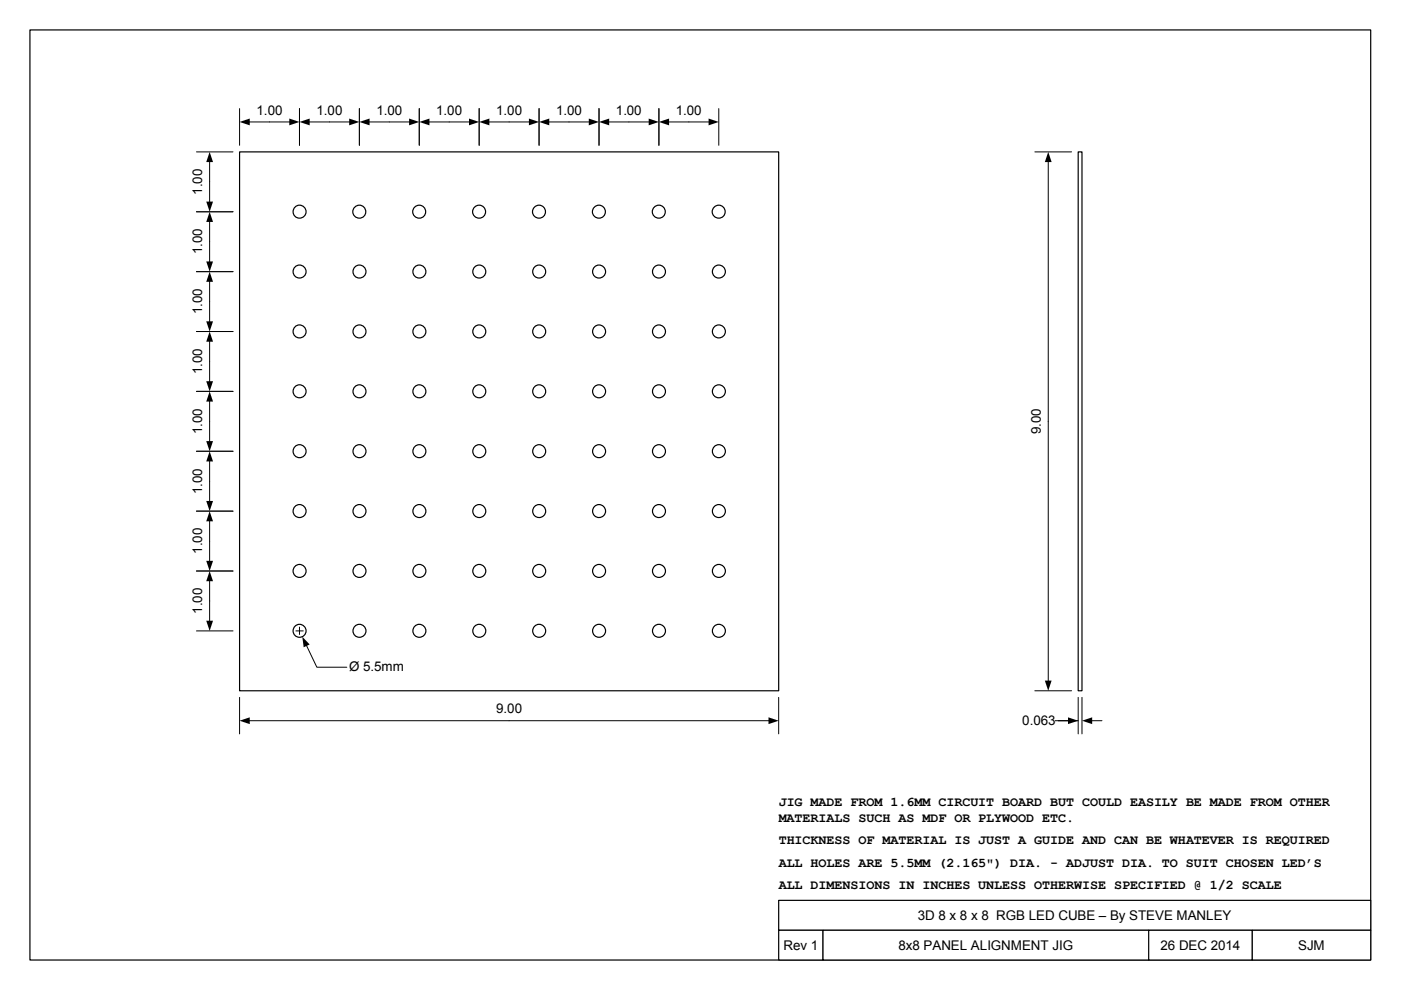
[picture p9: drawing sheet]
<svg xmlns="http://www.w3.org/2000/svg" width="297mm" height="210mm" viewBox="0 0 297 210" stroke-linecap="round" stroke-linejoin="round" font-family="sans-serif">
<path d="M6.3 6.3h284.3v197.3h-284.3zM50.8 32.2h114.3v114.3h-114.3z" fill="none" stroke="#000" stroke-width=".25"/>
<path d="M165.1 191h125.5v6.3h-125.5z" fill-rule="evenodd" fill="#fff"/>
<path d="M165.1 191h125.5v6.3h-125.5z" fill="none" stroke="#000" stroke-width=".25"/>
<path d="M165.1 197.3h9.4v6.3h-9.4z" fill-rule="evenodd" fill="#fff"/>
<path d="M165.1 197.3h9.4v6.3h-9.4z" fill="none" stroke="#000" stroke-width=".25"/>
<path d="M174.5 197.3h69v6.3h-69z" fill-rule="evenodd" fill="#fff"/>
<path d="M174.5 197.3h69v6.3h-69z" fill="none" stroke="#000" stroke-width=".25"/>
<path d="M243.5 197.3h22v6.3h-22z" fill-rule="evenodd" fill="#fff"/>
<path d="M243.5 197.3h22v6.3h-22z" fill="none" stroke="#000" stroke-width=".25"/>
<path d="M265.5 197.3h25.1v6.3h-25.1z" fill-rule="evenodd" fill="#fff"/>
<path d="M265.5 197.3h25.1v6.3h-25.1z" fill="none" stroke="#000" stroke-width=".25"/>
<circle cx="76.2" cy="44.9" r="1.37" fill="#fff"/>
<circle cx="76.2" cy="44.9" r="1.37" fill="none" stroke="#000" stroke-width=".25"/>
<circle cx="88.9" cy="44.9" r="1.37" fill="#fff"/>
<circle cx="88.9" cy="44.9" r="1.37" fill="none" stroke="#000" stroke-width=".25"/>
<circle cx="101.6" cy="44.9" r="1.37" fill="#fff"/>
<circle cx="101.6" cy="44.9" r="1.37" fill="none" stroke="#000" stroke-width=".25"/>
<circle cx="114.3" cy="44.9" r="1.37" fill="#fff"/>
<circle cx="114.3" cy="44.9" r="1.37" fill="none" stroke="#000" stroke-width=".25"/>
<circle cx="127" cy="44.9" r="1.37" fill="#fff"/>
<circle cx="127" cy="44.9" r="1.37" fill="none" stroke="#000" stroke-width=".25"/>
<circle cx="139.7" cy="44.9" r="1.37" fill="#fff"/>
<circle cx="139.7" cy="44.9" r="1.37" fill="none" stroke="#000" stroke-width=".25"/>
<circle cx="152.4" cy="44.9" r="1.37" fill="#fff"/>
<circle cx="152.4" cy="44.9" r="1.37" fill="none" stroke="#000" stroke-width=".25"/>
<circle cx="63.5" cy="133.8" r="1.38" fill="#fff"/>
<circle cx="63.5" cy="133.8" r="1.38" fill="none" stroke="#000" stroke-width=".25"/>
<circle cx="76.2" cy="133.8" r="1.38" fill="#fff"/>
<circle cx="76.2" cy="133.8" r="1.38" fill="none" stroke="#000" stroke-width=".25"/>
<circle cx="88.9" cy="133.8" r="1.38" fill="#fff"/>
<circle cx="88.9" cy="133.8" r="1.38" fill="none" stroke="#000" stroke-width=".25"/>
<circle cx="101.6" cy="133.8" r="1.38" fill="#fff"/>
<circle cx="101.6" cy="133.8" r="1.38" fill="none" stroke="#000" stroke-width=".25"/>
<circle cx="114.3" cy="133.8" r="1.38" fill="#fff"/>
<circle cx="114.3" cy="133.8" r="1.38" fill="none" stroke="#000" stroke-width=".25"/>
<circle cx="127" cy="133.8" r="1.38" fill="#fff"/>
<circle cx="127" cy="133.8" r="1.38" fill="none" stroke="#000" stroke-width=".25"/>
<circle cx="139.7" cy="133.8" r="1.38" fill="#fff"/>
<circle cx="139.7" cy="133.8" r="1.38" fill="none" stroke="#000" stroke-width=".25"/>
<circle cx="152.4" cy="133.8" r="1.38" fill="#fff"/>
<circle cx="152.4" cy="133.8" r="1.38" fill="none" stroke="#000" stroke-width=".25"/>
<circle cx="63.5" cy="108.4" r="1.38" fill="#fff"/>
<circle cx="63.5" cy="108.4" r="1.38" fill="none" stroke="#000" stroke-width=".25"/>
<circle cx="76.2" cy="108.4" r="1.38" fill="#fff"/>
<circle cx="76.2" cy="108.4" r="1.38" fill="none" stroke="#000" stroke-width=".25"/>
<circle cx="88.9" cy="108.4" r="1.38" fill="#fff"/>
<circle cx="88.9" cy="108.4" r="1.38" fill="none" stroke="#000" stroke-width=".25"/>
<circle cx="101.6" cy="108.4" r="1.38" fill="#fff"/>
<circle cx="101.6" cy="108.4" r="1.38" fill="none" stroke="#000" stroke-width=".25"/>
<circle cx="114.3" cy="108.4" r="1.38" fill="#fff"/>
<circle cx="114.3" cy="108.4" r="1.38" fill="none" stroke="#000" stroke-width=".25"/>
<circle cx="127" cy="108.4" r="1.38" fill="#fff"/>
<circle cx="127" cy="108.4" r="1.38" fill="none" stroke="#000" stroke-width=".25"/>
<circle cx="139.7" cy="108.4" r="1.38" fill="#fff"/>
<circle cx="139.7" cy="108.4" r="1.38" fill="none" stroke="#000" stroke-width=".25"/>
<circle cx="152.4" cy="108.4" r="1.38" fill="#fff"/>
<circle cx="152.4" cy="108.4" r="1.38" fill="none" stroke="#000" stroke-width=".25"/>
<circle cx="63.5" cy="121.1" r="1.38" fill="#fff"/>
<circle cx="63.5" cy="121.1" r="1.38" fill="none" stroke="#000" stroke-width=".25"/>
<circle cx="76.2" cy="121.1" r="1.38" fill="#fff"/>
<circle cx="76.2" cy="121.1" r="1.38" fill="none" stroke="#000" stroke-width=".25"/>
<circle cx="88.9" cy="121.1" r="1.38" fill="#fff"/>
<circle cx="88.9" cy="121.1" r="1.38" fill="none" stroke="#000" stroke-width=".25"/>
<circle cx="101.6" cy="121.1" r="1.38" fill="#fff"/>
<circle cx="101.6" cy="121.1" r="1.38" fill="none" stroke="#000" stroke-width=".25"/>
<circle cx="114.3" cy="121.1" r="1.38" fill="#fff"/>
<circle cx="114.3" cy="121.1" r="1.38" fill="none" stroke="#000" stroke-width=".25"/>
<circle cx="127" cy="121.1" r="1.38" fill="#fff"/>
<circle cx="127" cy="121.1" r="1.38" fill="none" stroke="#000" stroke-width=".25"/>
<circle cx="139.7" cy="121.1" r="1.38" fill="#fff"/>
<circle cx="139.7" cy="121.1" r="1.38" fill="none" stroke="#000" stroke-width=".25"/>
<circle cx="152.4" cy="121.1" r="1.38" fill="#fff"/>
<circle cx="152.4" cy="121.1" r="1.38" fill="none" stroke="#000" stroke-width=".25"/>
<circle cx="63.5" cy="95.7" r="1.38" fill="#fff"/>
<circle cx="63.5" cy="95.7" r="1.38" fill="none" stroke="#000" stroke-width=".25"/>
<circle cx="76.2" cy="95.7" r="1.38" fill="#fff"/>
<circle cx="76.2" cy="95.7" r="1.38" fill="none" stroke="#000" stroke-width=".25"/>
<circle cx="88.9" cy="95.7" r="1.38" fill="#fff"/>
<circle cx="88.9" cy="95.7" r="1.38" fill="none" stroke="#000" stroke-width=".25"/>
<circle cx="101.6" cy="95.7" r="1.38" fill="#fff"/>
<circle cx="101.6" cy="95.7" r="1.38" fill="none" stroke="#000" stroke-width=".25"/>
<circle cx="114.3" cy="95.7" r="1.38" fill="#fff"/>
<circle cx="114.3" cy="95.7" r="1.38" fill="none" stroke="#000" stroke-width=".25"/>
<circle cx="127" cy="95.7" r="1.38" fill="#fff"/>
<circle cx="127" cy="95.7" r="1.38" fill="none" stroke="#000" stroke-width=".25"/>
<circle cx="139.7" cy="95.7" r="1.38" fill="#fff"/>
<circle cx="139.7" cy="95.7" r="1.38" fill="none" stroke="#000" stroke-width=".25"/>
<circle cx="152.4" cy="95.7" r="1.38" fill="#fff"/>
<circle cx="152.4" cy="95.7" r="1.38" fill="none" stroke="#000" stroke-width=".25"/>
<circle cx="63.5" cy="83" r="1.38" fill="#fff"/>
<circle cx="63.5" cy="83" r="1.38" fill="none" stroke="#000" stroke-width=".25"/>
<circle cx="76.2" cy="83" r="1.38" fill="#fff"/>
<circle cx="76.2" cy="83" r="1.38" fill="none" stroke="#000" stroke-width=".25"/>
<circle cx="88.9" cy="83" r="1.38" fill="#fff"/>
<circle cx="88.9" cy="83" r="1.38" fill="none" stroke="#000" stroke-width=".25"/>
<circle cx="101.6" cy="83" r="1.38" fill="#fff"/>
<circle cx="101.6" cy="83" r="1.38" fill="none" stroke="#000" stroke-width=".25"/>
<circle cx="114.3" cy="83" r="1.38" fill="#fff"/>
<circle cx="114.3" cy="83" r="1.38" fill="none" stroke="#000" stroke-width=".25"/>
<circle cx="127" cy="83" r="1.38" fill="#fff"/>
<circle cx="127" cy="83" r="1.38" fill="none" stroke="#000" stroke-width=".25"/>
<circle cx="139.7" cy="83" r="1.38" fill="#fff"/>
<circle cx="139.7" cy="83" r="1.38" fill="none" stroke="#000" stroke-width=".25"/>
<circle cx="152.4" cy="83" r="1.38" fill="#fff"/>
<circle cx="152.4" cy="83" r="1.38" fill="none" stroke="#000" stroke-width=".25"/>
<circle cx="63.5" cy="70.3" r="1.38" fill="#fff"/>
<circle cx="63.5" cy="70.3" r="1.38" fill="none" stroke="#000" stroke-width=".25"/>
<circle cx="76.2" cy="70.3" r="1.38" fill="#fff"/>
<circle cx="76.2" cy="70.3" r="1.38" fill="none" stroke="#000" stroke-width=".25"/>
<circle cx="88.9" cy="70.3" r="1.38" fill="#fff"/>
<circle cx="88.9" cy="70.3" r="1.38" fill="none" stroke="#000" stroke-width=".25"/>
<circle cx="101.6" cy="70.3" r="1.38" fill="#fff"/>
<circle cx="101.6" cy="70.3" r="1.38" fill="none" stroke="#000" stroke-width=".25"/>
<circle cx="114.3" cy="70.3" r="1.38" fill="#fff"/>
<circle cx="114.3" cy="70.3" r="1.38" fill="none" stroke="#000" stroke-width=".25"/>
<circle cx="127" cy="70.3" r="1.38" fill="#fff"/>
<circle cx="127" cy="70.3" r="1.38" fill="none" stroke="#000" stroke-width=".25"/>
<circle cx="139.7" cy="70.3" r="1.38" fill="#fff"/>
<circle cx="139.7" cy="70.3" r="1.38" fill="none" stroke="#000" stroke-width=".25"/>
<circle cx="152.4" cy="70.3" r="1.38" fill="#fff"/>
<circle cx="152.4" cy="70.3" r="1.38" fill="none" stroke="#000" stroke-width=".25"/>
<circle cx="63.5" cy="57.6" r="1.38" fill="#fff"/>
<circle cx="63.5" cy="57.6" r="1.38" fill="none" stroke="#000" stroke-width=".25"/>
<circle cx="76.2" cy="57.6" r="1.38" fill="#fff"/>
<circle cx="76.2" cy="57.6" r="1.38" fill="none" stroke="#000" stroke-width=".25"/>
<circle cx="88.9" cy="57.6" r="1.38" fill="#fff"/>
<circle cx="88.9" cy="57.6" r="1.38" fill="none" stroke="#000" stroke-width=".25"/>
<circle cx="101.6" cy="57.6" r="1.38" fill="#fff"/>
<circle cx="101.6" cy="57.6" r="1.38" fill="none" stroke="#000" stroke-width=".25"/>
<circle cx="114.3" cy="57.6" r="1.38" fill="#fff"/>
<circle cx="114.3" cy="57.6" r="1.38" fill="none" stroke="#000" stroke-width=".25"/>
<circle cx="127" cy="57.6" r="1.38" fill="#fff"/>
<circle cx="127" cy="57.6" r="1.38" fill="none" stroke="#000" stroke-width=".25"/>
<circle cx="139.7" cy="57.6" r="1.38" fill="#fff"/>
<circle cx="139.7" cy="57.6" r="1.38" fill="none" stroke="#000" stroke-width=".25"/>
<circle cx="152.4" cy="57.6" r="1.38" fill="#fff"/>
<circle cx="152.4" cy="57.6" r="1.38" fill="none" stroke="#000" stroke-width=".25"/>
<circle cx="63.5" cy="44.9" r="1.38" fill="#fff"/>
<circle cx="63.5" cy="44.9" r="1.38" fill="none" stroke="#000" stroke-width=".25"/>
<path d="M62.7 133.8h1.6zM63.5 133v1.6z" fill-rule="evenodd" fill="#fff"/>
<path d="M62.7 133.8h1.6zM63.5 133v1.6zM64.9 136.8l2.3 4.7h6.3" fill="none" stroke="#000" stroke-width=".21"/>
<path d="M64.1 135l1.6 1.7-1.3 .6z" fill="#000"/>
<path d="M73.9 139.8h11.6v3.4h-11.6z" fill-rule="evenodd" fill="#fff"/>
<path d="M228.6 32.2h.8v114.3h-.8z" fill="none" stroke="#000" stroke-width=".25"/>
<path d="M50.8 147.9v7.8zM165.1 147.9v7.8z" fill-rule="evenodd" fill="#fff"/>
<path d="M50.8 147.9v7.8zM52.8 152.9h110.3M165.1 147.9v7.8z" fill="none" stroke="#000" stroke-width=".21"/>
<path d="M50.8 152.9l2.2-.8v1.5zM162.9 152.1l2.2 .8-2.2 .7z" fill="#000"/>
<g fill="#fff">
<path d="M105.1 148.8h5.5v3.3h-5.5z" fill-rule="evenodd"/>
<path d="M219.4 146.5h7.8zM219.4 32.2h7.8z" fill-rule="evenodd"/>
</g>
<path d="M219.4 32.2h7.8zM222.2 34.2v110.3M219.4 146.5h7.8z" fill="none" stroke="#000" stroke-width=".21"/>
<path d="M222.2 32.2l.8 2.2h-1.5zM221.5 144.4h1.5l-.8 2.1z" fill="#000"/>
<g fill="#fff">
<path d="M218.1 86.7h3.4v5.5h-3.4z" fill-rule="evenodd"/>
<path d="M50.8 23v7.8zM63.5 23v7.8z" fill-rule="evenodd"/>
</g>
<path d="M50.8 23v7.8zM52.8 25.9h8.7M63.5 23v7.8z" fill="none" stroke="#000" stroke-width=".21"/>
<path d="M50.8 25.9l2.2-.8v1.5zM61.3 25.1l2.2 .8-2.2 .7z" fill="#000"/>
<g fill="#fff">
<path d="M54.3 21.8h5.5v3.3h-5.5z" fill-rule="evenodd"/>
<path d="M63.5 23v7.8zM76.2 23v7.8z" fill-rule="evenodd"/>
</g>
<path d="M63.5 23v7.8zM65.5 25.9h8.7M76.2 23v7.8z" fill="none" stroke="#000" stroke-width=".21"/>
<path d="M63.5 25.9l2.2-.8v1.5zM74 25.1l2.2 .8-2.2 .7z" fill="#000"/>
<g fill="#fff">
<path d="M67 21.8h5.5v3.3h-5.5z" fill-rule="evenodd"/>
<path d="M76.2 23v7.8zM88.9 23v7.8z" fill-rule="evenodd"/>
</g>
<path d="M76.2 23v7.8zM78.2 25.9h8.7M88.9 23v7.8z" fill="none" stroke="#000" stroke-width=".21"/>
<path d="M76.2 25.9l2.2-.8v1.5zM86.7 25.1l2.2 .8-2.2 .7z" fill="#000"/>
<g fill="#fff">
<path d="M79.7 21.8h5.5v3.3h-5.5z" fill-rule="evenodd"/>
<path d="M88.9 23v7.8zM101.6 23v7.8z" fill-rule="evenodd"/>
</g>
<path d="M88.9 23v7.8zM90.9 25.9h8.7M101.6 23v7.8z" fill="none" stroke="#000" stroke-width=".21"/>
<path d="M88.9 25.9l2.2-.8v1.5zM99.4 25.1l2.2 .8-2.2 .7z" fill="#000"/>
<g fill="#fff">
<path d="M92.4 21.8h5.5v3.3h-5.5z" fill-rule="evenodd"/>
<path d="M101.6 23v7.8zM114.3 23v7.8z" fill-rule="evenodd"/>
</g>
<path d="M101.6 23v7.8zM103.6 25.9h8.7M114.3 23v7.8z" fill="none" stroke="#000" stroke-width=".21"/>
<path d="M101.6 25.9l2.2-.8v1.5zM112.1 25.1l2.2 .8-2.2 .7z" fill="#000"/>
<g fill="#fff">
<path d="M105.1 21.8h5.5v3.3h-5.5z" fill-rule="evenodd"/>
<path d="M114.3 23v7.8zM127 23v7.8z" fill-rule="evenodd"/>
</g>
<path d="M114.3 23v7.8zM116.3 25.9h8.7M127 23v7.8z" fill="none" stroke="#000" stroke-width=".21"/>
<path d="M114.3 25.9l2.2-.8v1.5zM124.8 25.1l2.2 .8-2.2 .7z" fill="#000"/>
<g fill="#fff">
<path d="M117.8 21.8h5.5v3.3h-5.5z" fill-rule="evenodd"/>
<path d="M127 23v7.8zM139.7 23v7.8z" fill-rule="evenodd"/>
</g>
<path d="M127 23v7.8zM129 25.9h8.7M139.7 23v7.8z" fill="none" stroke="#000" stroke-width=".21"/>
<path d="M127 25.9l2.2-.8v1.5zM137.5 25.1l2.2 .8-2.2 .7z" fill="#000"/>
<g fill="#fff">
<path d="M130.5 21.8h5.5v3.3h-5.5z" fill-rule="evenodd"/>
<path d="M139.7 23v7.8zM152.4 23v7.8z" fill-rule="evenodd"/>
</g>
<path d="M139.7 23v7.8zM141.7 25.9h8.7M152.4 23v7.8z" fill="none" stroke="#000" stroke-width=".21"/>
<path d="M139.7 25.9l2.2-.8v1.5zM150.2 25.1l2.2 .8-2.2 .7z" fill="#000"/>
<g fill="#fff">
<path d="M143.2 21.8h5.5v3.3h-5.5z" fill-rule="evenodd"/>
<path d="M41.7 44.9h7.7zM41.7 32.2h7.7z" fill-rule="evenodd"/>
</g>
<path d="M41.7 32.2h7.7zM44.4 34.2v8.7M41.7 44.9h7.7z" fill="none" stroke="#000" stroke-width=".21"/>
<path d="M44.4 32.2l.8 2.2h-1.5zM43.7 42.8h1.5l-.8 2.1z" fill="#000"/>
<g fill="#fff">
<path d="M40.4 35.9h3.4v5.5h-3.4z" fill-rule="evenodd"/>
<path d="M41.7 57.6h7.7zM41.7 44.9h7.7z" fill-rule="evenodd"/>
</g>
<path d="M41.7 57.6h7.7zM41.7 44.9h7.7zM44.4 46.9v8.7" fill="none" stroke="#000" stroke-width=".21"/>
<path d="M44.4 44.9l.8 2.2h-1.5zM43.7 55.5h1.5l-.8 2.1z" fill="#000"/>
<g fill="#fff">
<path d="M40.4 48.6h3.4v5.5h-3.4z" fill-rule="evenodd"/>
<path d="M41.7 70.3h7.7zM41.7 57.6h7.7z" fill-rule="evenodd"/>
</g>
<path d="M41.7 57.6h7.7zM44.4 59.6v8.7M41.7 70.3h7.7z" fill="none" stroke="#000" stroke-width=".21"/>
<path d="M44.4 57.6l.8 2.2h-1.5zM43.7 68.2h1.5l-.8 2.1z" fill="#000"/>
<g fill="#fff">
<path d="M40.4 61.3h3.4v5.5h-3.4z" fill-rule="evenodd"/>
<path d="M41.7 83h7.7zM41.7 70.3h7.7z" fill-rule="evenodd"/>
</g>
<path d="M41.7 70.3h7.7zM44.4 72.3v8.7M41.7 83h7.7z" fill="none" stroke="#000" stroke-width=".21"/>
<path d="M44.4 70.3l.8 2.2h-1.5zM43.7 80.9h1.5l-.8 2.1z" fill="#000"/>
<g fill="#fff">
<path d="M40.4 74h3.4v5.5h-3.4z" fill-rule="evenodd"/>
<path d="M41.7 95.7h7.7zM41.7 83h7.7z" fill-rule="evenodd"/>
</g>
<path d="M41.7 95.7h7.7zM41.7 83h7.7zM44.4 85v8.7" fill="none" stroke="#000" stroke-width=".21"/>
<path d="M44.4 83l.8 2.2h-1.5zM43.7 93.6h1.5l-.8 2.1z" fill="#000"/>
<g fill="#fff">
<path d="M40.4 86.7h3.4v5.5h-3.4z" fill-rule="evenodd"/>
<path d="M41.7 108.4h7.7zM41.7 95.7h7.7z" fill-rule="evenodd"/>
</g>
<path d="M41.7 95.7h7.7zM44.4 97.7v8.7M41.7 108.4h7.7z" fill="none" stroke="#000" stroke-width=".21"/>
<path d="M44.4 95.7l.8 2.2h-1.5zM43.7 106.3h1.5l-.8 2.1z" fill="#000"/>
<g fill="#fff">
<path d="M40.4 99.4h3.4v5.5h-3.4z" fill-rule="evenodd"/>
<path d="M41.7 121.1h7.7zM41.7 108.4h7.7z" fill-rule="evenodd"/>
</g>
<path d="M41.7 108.4h7.7zM44.4 110.4v8.7M41.7 121.1h7.7z" fill="none" stroke="#000" stroke-width=".21"/>
<path d="M44.4 108.4l.8 2.2h-1.5zM43.7 119h1.5l-.8 2.1z" fill="#000"/>
<g fill="#fff">
<path d="M40.4 112.1h3.4v5.5h-3.4z" fill-rule="evenodd"/>
<path d="M41.7 133.8h7.7zM41.7 121.1h7.7z" fill-rule="evenodd"/>
</g>
<path d="M41.7 133.8h7.7zM41.7 121.1h7.7zM44.4 123.1v8.7" fill="none" stroke="#000" stroke-width=".21"/>
<path d="M44.4 121.1l.8 2.2h-1.5zM43.7 131.7h1.5l-.8 2.1z" fill="#000"/>
<g fill="#fff">
<path d="M40.4 124.8h3.4v5.5h-3.4z" fill-rule="evenodd"/>
<path d="M228.6 147.9v7.8zM229.4 147.9v7.8zM220.3 152.9h8.3z" fill-rule="evenodd"/>
</g>
<path d="M220.3 152.9h8.3zM224.4 152.9h2.2M228.6 147.9v7.8zM229.4 147.9v7.8zM231.3 152.9h2.3" fill="none" stroke="#000" stroke-width=".21"/>
<path d="M226.4 152.1l2.2 .8-2.2 .7zM229.4 152.9l2.2-.8v1.5z" fill="#000"/>
<path d="M216.7 151.2h7v3.4h-7z" fill-rule="evenodd" fill="#fff"/>
<g font-size="2.8">
<text x="54.4" y="24.3">1.00</text>
<text x="67.1" y="24.3">1.00</text>
<text x="79.8" y="24.3">1.00</text>
<text x="92.5" y="24.3">1.00</text>
<text x="105.2" y="24.3">1.00</text>
<text x="117.9" y="24.3">1.00</text>
<text x="130.6" y="24.3">1.00</text>
<text x="143.3" y="24.3">1.00</text>
<text x="42.9" y="41.3" transform="rotate(-90 42.9 41.3)">1.00</text>
<text x="42.9" y="54" transform="rotate(-90 42.9 54)">1.00</text>
<text x="42.9" y="66.7" transform="rotate(-90 42.9 66.7)">1.00</text>
<text x="42.9" y="79.4" transform="rotate(-90 42.9 79.4)">1.00</text>
<text x="42.9" y="92.1" transform="rotate(-90 42.9 92.1)">1.00</text>
<text x="220.7" y="92.1" transform="rotate(-90 220.7 92.1)">9.00</text>
<text x="42.9" y="104.8" transform="rotate(-90 42.9 104.8)">1.00</text>
<text x="42.9" y="117.5" transform="rotate(-90 42.9 117.5)">1.00</text>
<text x="42.9" y="130.2" transform="rotate(-90 42.9 130.2)">1.00</text>
<text x="74" y="142.3">Ø 5.5mm</text>
<text x="105.2" y="151.3">9.00</text>
<text x="216.7" y="153.7">0.063</text>
<text x="165.1" y="171">JIG MADE FROM 1.6MM CIRCUIT BOARD BUT COULD EASILY BE MADE FROM OTHER</text>
<text x="165.1" y="174.4">MATERIALS SUCH AS MDF OR PLYWOOD ETC.</text>
<text x="165.1" y="179.1">THICKNESS OF MATERIAL IS JUST A GUIDE AND CAN BE WHATEVER IS REQUIRED</text>
<text x="165.1" y="183.9">ALL HOLES ARE 5.5MM (2.165&quot;) DIA. - ADJUST DIA. TO SUIT CHOSEN LED’S</text>
<text x="165.1" y="188.6">ALL DIMENSIONS IN INCHES UNLESS OTHERWISE SPECIFIED @ 1/2 SCALE</text>
<text x="194.6" y="195.1">3D 8 x 8 x 8 RGB LED CUBE – By STEVE MANLEY</text>
<text x="166.1" y="201.4">Rev 1</text>
<text x="190.5" y="201.4">8x8 PANEL ALIGNMENT JIG</text>
<text x="246" y="201.4">26 DEC 2014</text>
<text x="275.2" y="201.4">SJM</text>
</g>
</svg>
